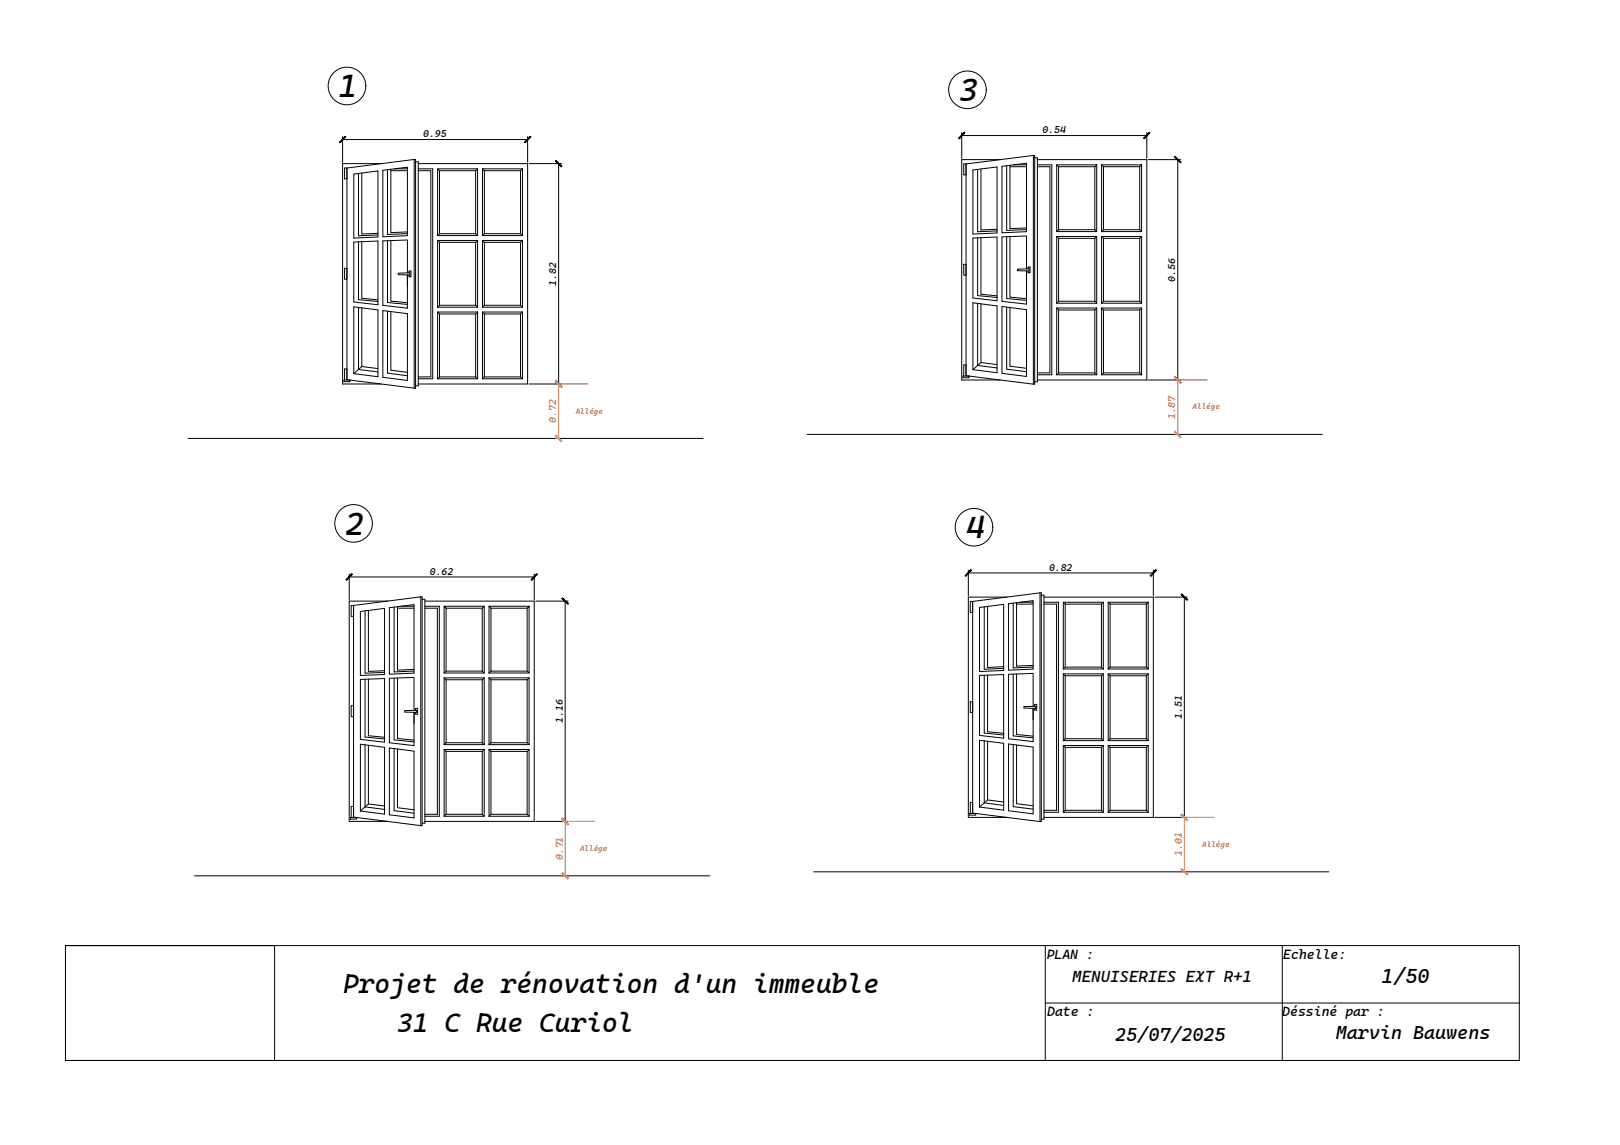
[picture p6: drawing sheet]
<svg xmlns="http://www.w3.org/2000/svg" width="420mm" height="297mm" viewBox="0 0 420 297" stroke-linecap="round" stroke-linejoin="round" font-family="sans-serif">
<!-- layer: 0 -->
<g fill="none" stroke="#000" stroke-width=".26">
<path d="M88.9 35.4v6.7M88.9 36.2h47.9M136.8 35.4v6.7M249.4 34.4v6.6M249.4 35.2h48M297.4 34.4v6.6M90 43.6v54.9l17.4 2.2M90 43.6h-.6v2.8h.6M91.8 45.2l6.2-.8v17.1l-6.2 .3zM93 45v16.2l5-.3M93.8 44.9v15.8l4.2-.2M98.9 42.4h-10v57.2h10"/>
<path d="M99.3 44.2l6.4-.8v17.7l-6.4 .3zM100.5 44v16.8l5.2-.2M101.4 44.3h4.3M101.4 43.9v16.5l4.3-.2M102.3 43.8h3.4M107.4 41.4l-17.4 2.2M107.4 41.4v59.3M107.4 41.4h.4v59.3h-.4M107.8 42h.7v58.1h-.7M108.5 42.4h28.3v57.2h-28.3M108.5 43.8h3.7v54.5h-3.7M108.5 44.3h3.2v53.5h-3.2"/>
<path d="M113.5 43.8h10.4M114 44.3v16.3l-.5 .5M114 44.3l-.5-.5v17.3M114 44.3h9.4M123.4 44.3v16.3M123.9 43.8v17.3M123.9 43.8l-.5 .5M125.1 43.8h10.4M125.1 43.8v17.3M125.1 43.8l.5 .5M125.6 44.3h9.4M125.6 44.3v16.3"/>
<path d="M135 44.3l.5-.5v17.3l-.5-.5zM137.2 42.4h8.4M144.9 42.4v57.2M250.5 42.5v55l17.5 2.2M250.5 42.5h-.5v2.9h.5M252.3 44.1l6.3-.8v17.1l-6.3 .3zM253.6 43.9v16.2l5-.2M254.4 43.8v15.9l4.2-.2M259.4 41.4h-10v57.2h10M259.9 43.1l6.3-.8v17.8l-6.3 .3zM261.1 43v16.8l5.1-.3M261.9 43.3h4.3"/>
<path d="M261.9 42.9v16.4l4.3-.2M262.9 42.8h3.3M268 40.3l-17.5 2.2M268 40.3v59.4M268 40.3h.4v59.4h-.4M268.4 40.9h.6v58.1h-.6M269 41.4h28.4v57.2h-28.4M269 42.8h3.8v54.4h-3.8M269 43.3h3.3v53.4h-3.3M274.1 42.8h10.3M274.6 43.3v16.3l-.5 .5M274.6 43.3l-.5-.5v17.3"/>
<path d="M274.6 59.6h9.4M274.6 43.3h9.4M284 43.3v16.3M284 59.6l.4 .5M284.4 42.8v17.3M284.4 42.8l-.4 .5M285.7 42.8h10.4M285.7 42.8v17.3M285.7 42.8l.5 .5M286.2 59.6h9.4M286.2 43.3h9.4M286.2 43.3v16.3"/>
<path d="M286.2 59.6l-.5 .5M296.1 42.8v17.3l-.5-.5v-16.3zM297.8 41.4h8.4M305.5 41.4v57.2M89.4 69.6h.6v2.8h-.6zM91.8 62.8l6.2-.3v16.6l-6.2-.8zM91.8 79.6l6.2 .8v17.3l-6.2-.8zM93 62.7v15l5 .5M93 79.7v16.1l5 .7M93.8 62.7v14.7l4.2 .4M93.8 79.9v15.2M100.5 62.4v16.1l5.2 .5"/>
<path d="M101.4 62.4v15.7l4.3 .4M103.3 70.9l3-.1v.5h-3zM105.7 70.8v-8.5l-6.4 .2v16.7l6.4 .8v-8.7M106 70.8v-.5h.6v1.5h-.6v-.5M113.5 62.4h10.4M113.5 61.1h10.4M113.5 79.7h10.4M113.5 62.4v17.3M113.5 62.4l.5 .5M114 60.6h9.4M114 62.9h9.4M114 79.2h9.4"/>
<path d="M114 62.9v16.3M114 79.2l-.5 .5M123.4 62.9v16.3M123.4 79.2l.5 .5M123.4 60.6l.5 .5M123.9 62.4v17.3M123.9 62.4l-.5 .5M125.1 62.4h10.4M125.1 61.1h10.4M125.1 79.7h10.4M125.1 62.4v17.3M125.1 62.4l.5 .5"/>
<path d="M125.6 60.6h9.4M125.6 62.9h9.4M125.6 79.2h9.4M125.6 62.9v16.3M125.6 79.2l-.5 .5M125.6 60.6l-.5 .5M135 62.9v16.3M135 79.2l.5 .5M135.5 62.4v17.3M135.5 62.4l-.5 .5M250 68.6h.5v2.8h-.5zM252.3 61.8l6.3-.3v16.5l-6.3-.7z"/>
<path d="M252.3 78.6l6.3 .8v17.3l-6.3-.8zM253.6 61.7v15l5 .5M253.6 78.7v16.1l5 .6M254.4 61.7v14.6l4.2 .5M254.4 78.8v15.3M259.9 79.5l6.3 .8v17.4l-6.3-.9zM261.1 61.4v16l5.1 .5M261.1 79.7v16.1M261.9 61.4v15.7l4.3 .4M261.9 79.8v15.2l4.3 .6M263.9 69.8l3-.1v.6l-3-.1zM266.2 69.7v-8.5l-6.3 .3v16.7l6.3 .7v-8.6"/>
<path d="M266.6 69.8v-.5h.6v1.5h-.6v-.5M274.1 61.3h10.3M274.1 60.1h10.3M274.1 79.9h10.3M274.1 78.7h10.3M274.1 61.3v17.4M274.1 79.9v17.3M274.1 79.9l.5 .5M274.1 61.3l.5 .5M274.6 61.8h9.4M274.6 78.2h9.4M274.6 61.8v16.4"/>
<path d="M274.6 78.2l-.5 .5M284 61.8v16.4M284 78.2l.4 .5M284.4 61.3v17.4M284.4 79.9v17.3M284.4 79.9l-.4 .5M284.4 61.3l-.4 .5M285.7 61.3h10.4M285.7 60.1h10.4M285.7 79.9h10.4M285.7 78.7h10.4M285.7 61.3v17.4"/>
<path d="M285.7 79.9v17.3M285.7 79.9l.5 .5M285.7 61.3l.5 .5M286.2 61.8h9.4M286.2 78.2h9.4M286.2 61.8v16.4M286.2 78.2l-.5 .5M295.6 61.8v16.4M295.6 78.2l.5 .5M296.1 79.9l-.5 .5v16.3l.5 .5M296.1 61.3v17.4M296.1 79.9v17.3"/>
<path d="M296.1 61.3l-.5 .5M90 95.7h-.6v2.9M90.8 98.6v.4h-1.6v-.4h1.6M93.8 95.1l-2 1.8M93.8 95.1l4.2 .5M99.3 80.6l6.4 .8v17.3l-6.4-.8zM100.5 80.7v16.1l5.2 .7M101.4 80.8v15.2l4.3 .6M113.5 98.3h10.4M113.5 80.9h10.4M113.5 80.9v17.4M113.5 80.9l.5 .6"/>
<path d="M114 81.5v16.3l-.5 .5M114 97.8h9.4M114 81.5h9.4M123.4 81.5v16.3M123.4 97.8l.5 .5M123.9 80.9v17.4M123.9 80.9l-.5 .6M125.1 98.3h10.4M125.1 80.9h10.4M125.1 80.9v17.4M125.1 80.9l.5 .6M125.6 97.8h9.4"/>
<path d="M125.6 81.5h9.4M125.6 81.5v16.3M125.6 97.8l-.5 .5M135.5 80.9l-.5 .6v16.3l.5 .5M135.5 80.9v17.4M137.2 99.6h8.4M249.8 97.6h1.6v.4h-1.6zM250.5 94.7h-.5v2.9M254.4 94.1l-2.1 1.8M254.4 94.1l4.2 .5M261.1 95.8l5.1 .6M274.1 97.2h10.3"/>
<path d="M274.6 80.4v16.3l-.5 .5M274.6 96.7h9.4M274.6 80.4h9.4M284 80.4v16.3M284 96.7l.4 .5M285.7 97.2h10.4M286.2 96.7h9.4M286.2 80.4h9.4M286.2 80.4v16.3M286.2 96.7l-.5 .5M297.8 98.6h8.4M48.8 113.7h133.6"/>
<path d="M209.3 112.7h133.6M90.6 148.9v6.7M90.6 149.7h48M91.7 157.1v54.9l17.4 2.2M91.7 157.1h-.6v2.8h.6M93.5 158.6l6.2-.8v17.2l-6.2 .2zM94.7 158.5v16.2l5-.3M95.5 158.4v15.8l4.2-.2M100.6 155.9h-10v57.2h10M101 157.7l6.4-.8v17.7l-6.4 .3zM102.2 157.5v16.8l5.2-.2M103.1 157.8h4.3"/>
<path d="M103.1 157.4v16.4l4.3-.1M104 157.3h3.4M109.1 154.8l-17.4 2.3M109.1 154.8v59.4M109.1 154.8h.4v59.4h-.4M109.5 155.5h.7v58.1h-.7M110.2 155.9h28.4v57.2h-28.4M110.2 157.3h3.7v54.5h-3.7M110.2 157.8h3.2v53.5h-3.2M115.2 157.3h10.4M115.7 157.8v16.3l-.5 .5M115.7 157.8l-.5-.5v17.3"/>
<path d="M115.7 157.8h9.4M125.1 157.8v16.3M125.6 157.3v17.3M125.6 157.3l-.5 .5M126.8 157.3h10.4M126.8 157.3v17.3M126.8 157.3l.5 .5M127.3 157.8h9.4M127.3 157.8v16.3M137.2 157.3v17.3l-.5-.5v-16.3zM138.6 148.9v6.7M138.9 155.9h8.4"/>
<path d="M146.6 155.9v57.2M251.1 147.9v6.6M251.1 148.6h48M252.3 156v54.9l17.4 2.2M252.3 156h-.6v2.9h.6M254 157.6l6.3-.8v17.1l-6.3 .3zM255.3 157.4v16.2l5-.2M256.1 157.3v15.9l4.2-.2M261.2 154.9h-10.1v57.2h10.1M261.6 156.6l6.3-.8v17.8l-6.3 .3zM262.8 156.5v16.8l5.1-.3M263.7 156.7h4.2"/>
<path d="M263.7 156.4v16.4l4.2-.2M264.6 156.2h3.3M269.7 153.8l-17.4 2.2M269.7 153.8v59.3M269.7 153.8h.4v59.3h-.4M270.1 154.4h.7v58.1h-.7M270.8 156.2h3.7v54.5h-3.7M270.8 154.9h28.3v57.2h-28.3M270.8 156.7h3.2v53.5h-3.2M275.8 156.2h10.4M276.3 156.7v16.4l-.5 .5M276.3 156.7l-.5-.5v17.4"/>
<path d="M276.3 156.7h9.4M285.7 156.7v16.4M286.2 156.2v17.4M286.2 156.2l-.5 .5M287.4 156.2h10.4M287.4 156.2v17.4M287.4 156.2l.5 .5M287.9 156.7h9.4M287.9 156.7v16.4M297.3 156.7l.5-.5v17.4l-.5-.5zM299.1 147.9v6.6M299.5 154.9h8.4"/>
<path d="M307.2 154.9v57.2M93.5 176.3l6.2-.3v16.5l-6.2-.7zM94.7 176.2v15l5 .5M95.5 176.2v14.7l4.2 .4M102.2 175.9v16l5.2 .6M103.1 175.9v15.7l4.3 .4M115.2 175.9h10.4M115.2 174.6h10.4M115.2 175.9v17.3M115.2 175.9l.5 .4M115.7 174.1h9.4M115.7 176.3h9.4"/>
<path d="M115.7 176.3v16.4M125.1 176.3v16.4M125.1 174.1l.5 .5M125.6 175.9v17.3M125.6 175.9l-.5 .4M126.8 175.9h10.4M126.8 174.6h10.4M126.8 175.9v17.3M126.8 175.9l.5 .4M127.3 174.1h9.4M127.3 176.3h9.4M127.3 176.3v16.4"/>
<path d="M127.3 174.1l-.5 .5M136.7 176.3v16.4M137.2 175.9v17.3M137.2 175.9l-.5 .4M254 175.2l6.3-.2v16.5l-6.3-.7zM255.3 175.2v15l5 .5M256.1 175.1v14.7l4.2 .4M262.8 174.9v16l5.1 .5M263.7 174.9v15.6l4.2 .5M275.8 174.8h10.4M275.8 173.6h10.4M275.8 174.8v17.3"/>
<path d="M275.8 174.8l.5 .5M276.3 173.1h9.4M276.3 175.3h9.4M276.3 175.3v16.4M285.7 175.3v16.4M285.7 173.1l.5 .5M286.2 174.8v17.3M286.2 174.8l-.5 .5M287.4 174.8h10.4M287.4 173.6h10.4M287.4 174.8v17.3M287.4 174.8l.5 .5"/>
<path d="M287.9 173.1h9.4M287.9 175.3h9.4M287.9 175.3v16.4M287.9 173.1l-.5 .5M297.3 175.3v16.4M297.8 174.8v17.3M297.8 174.8l-.5 .5M91.1 183.1h.6v2.8h-.6zM93.5 193.1l6.2 .8v17.3l-6.2-.8zM94.7 193.2v16.1l5 .7M95.5 193.3v15.3M101 194l6.4 .9v17.3l-6.4-.8z"/>
<path d="M102.2 194.2v16.1l5.2 .7M103.1 194.3v15.2l4.3 .6M105 184.3h3v.5l-3-.1zM107.4 184.3v-8.6l-6.4 .3v16.7l6.4 .7v-8.6M107.8 184.3v-.5h.5v1.5h-.5v-.5M115.2 194.4h10.4M115.2 193.2h10.4M115.2 194.4v17.4M115.2 194.4l.5 .5M115.7 194.9v16.4l-.5 .5M115.7 194.9h9.4M115.7 192.7h9.4"/>
<path d="M115.7 192.7l-.5 .5M125.1 194.9v16.4M125.1 192.7l.5 .5M125.6 194.4v17.4M125.6 194.4l-.5 .5M126.8 194.4h10.4M126.8 193.2h10.4M126.8 194.4v17.4M126.8 194.4l.5 .5M127.3 194.9h9.4M127.3 192.7h9.4M127.3 194.9v16.4"/>
<path d="M127.3 192.7l-.5 .5M136.7 192.7l.5 .5M137.2 194.4l-.5 .5v16.4l.5 .5M137.2 194.4v17.4M251.7 182h.6v2.9h-.6zM254 192l6.3 .8v17.4l-6.3-.8zM255.3 192.2v16.1l5 .6M256.1 192.3v15.2M261.6 193l6.3 .8v17.3l-6.3-.8zM262.8 193.2v16.1l5.1 .6M263.7 193.3v15.2l4.2 .5M265.6 183.3l3-.1v.6l-3-.1z"/>
<path d="M267.9 183.2v-8.5l-6.3 .2v16.8l6.3 .7v-8.6M268.3 183.2v-.5h.6v1.6h-.6v-.5M275.8 193.4h10.4M275.8 192.1h10.4M275.8 193.4v17.3M275.8 193.4l.5 .5M276.3 193.9v16.3l-.5 .5M276.3 193.9h9.4M276.3 191.7h9.4M276.3 191.7l-.5 .4M285.7 193.9v16.3M285.7 191.7l.5 .4"/>
<path d="M286.2 193.4v17.3M286.2 193.4l-.5 .5M287.4 193.4h10.4M287.4 192.1h10.4M287.4 193.4v17.3M287.4 193.4l.5 .5M287.9 193.9h9.4M287.9 191.7h9.4M287.9 193.9v16.3M287.9 191.7l-.5 .4M297.3 191.7l.5 .4M297.8 193.4l-.5 .5v16.3l.5 .5"/>
<path d="M297.8 193.4v17.3M90.9 212.1h1.6v.4h-1.6zM91.7 209.2h-.6v2.9M95.5 208.6l-2 1.8M95.5 208.6l4.2 .5M115.2 211.8h10.4M115.7 211.3h9.4M125.1 211.3l.5 .5M126.8 211.8h10.4M127.3 211.3h9.4M127.3 211.3l-.5 .5M138.9 213.1h8.4"/>
<path d="M252.3 208.2h-.6v2.8M253.1 211v.5h-1.6v-.5h1.6M256.1 207.5l-2.1 1.9M256.1 207.5l4.2 .6M275.8 210.7h10.4M276.3 210.2h9.4M285.7 210.2l.5 .5M287.4 210.7h10.4M287.9 210.2h9.4M287.9 210.2l-.5 .5M299.5 212.1h8.4M50.5 227.2h133.6"/>
<path d="M211.1 226.2h133.6M17 245.3h54.2v29.8h-54.2zM17 245.3h254.1M271.1 245.3h122.9v29.8h-122.9zM332.6 245.3v29.8M17 275.1h254.1M271.1 260.2h122.9"/>
<circle cx="90" cy="22.3" r="4.9"/>
<circle cx="250.9" cy="23.3" r="4.9"/>
<circle cx="91.7" cy="135.8" r="4.9"/>
<circle cx="252.6" cy="136.8" r="4.9"/>
</g>
<g fill="#000" stroke="#000" stroke-width=".26">
<path d="M89.5 35.4l-1.3 1.6 1.5-1.5zM89.5 35.4l-1.3 1.6-.2-.1z"/>
<path d="M136 36.9l.2 .1 1.3-1.6zM137.5 35.4l.2 .1-1.5 1.5z"/>
<path d="M250.1 34.3l-1.3 1.7 1.5-1.5zM248.6 35.8l1.5-1.5-1.3 1.7z"/>
<path d="M296.6 35.8l.2 .2 1.3-1.7zM298.1 34.3l.2 .2-1.5 1.5z"/>
<path d="M144 41.8l1.5 1.5 .2-.2zM144.2 41.6l1.5 1.5-1.7-1.3z"/>
<path d="M304.6 40.8l1.5 1.4 .2-.1zM304.8 40.6l1.5 1.5-1.7-1.3z"/>
<path d="M144 98.9l1.7 1.4-1.5-1.5zM144 98.9l1.7 1.4-.2 .1z"/>
<path d="M304.8 97.8l-.2 .1 1.7 1.4zM304.6 97.9l1.7 1.4-.2 .1z"/>
<path d="M91.2 148.9l-1.3 1.6 1.5-1.5zM91.2 148.9l-1.3 1.6-.2-.1z"/>
<path d="M139.2 148.9l-1.5 1.5 .2 .1zM139.2 148.9l.2 .1-1.5 1.5z"/>
<path d="M145.8 155.3l1.5 1.5 .1-.2zM145.8 155.3l.1-.2 1.5 1.5z"/>
<path d="M251.8 147.8l-1.3 1.7 1.5-1.5zM251.8 147.8l-1.3 1.7-.2-.2z"/>
<path d="M298.3 149.3l.2 .2 1.3-1.7zM299.8 147.8l.2 .2-1.5 1.5z"/>
<path d="M306.3 154.2l1.5 1.5 .2-.1zM306.5 154.1l1.5 1.5-1.7-1.4z"/>
<path d="M145.9 212.3l-.1 .1 1.6 1.4zM145.8 212.4l1.6 1.4-.1 .1z"/>
<path d="M306.5 211.2l-.2 .2 1.7 1.3zM306.3 211.4l1.7 1.3-.2 .2z"/>
</g>
<path d="M144.1 99.6h8.4M144.9 99.6v14.1M304.7 98.6h8.4M305.5 98.6v14.1M144.1 113.7h.4M304.7 112.7h.4M145.8 213.1h8.5M146.6 213.1v14.1M306.4 212.1h8.4M307.2 212.1v14.1M145.8 227.2h.4M306.4 226.2h.4" fill="none" stroke="#f26722" stroke-width=".26"/>
<g fill="#f26722" stroke="#f26722" stroke-width=".26">
<path d="M144 98.9l1.5 1.5 .2-.1zM144 98.9l.2-.1 1.5 1.5z"/>
<path d="M144.2 112.9l-.2 .2 1.7 1.3zM144 113.1l1.7 1.3-.2 .2z"/>
<path d="M304.6 97.9l1.5 1.5 .2-.1zM304.6 97.9l.2-.1 1.5 1.5z"/>
<path d="M304.8 111.9l-.2 .1 1.7 1.4zM304.6 112l1.7 1.4-.2 .1z"/>
<path d="M145.8 212.4l1.5 1.5 .1-.1zM145.9 212.3l1.5 1.5-1.6-1.4z"/>
<path d="M145.8 226.5l1.6 1.4-1.5-1.5zM145.8 226.5l1.6 1.4-.1 .1z"/>
<path d="M306.3 211.4l1.5 1.5 .2-.2zM306.5 211.2l1.5 1.5-1.7-1.3z"/>
<path d="M306.5 225.3l-.2 .2 1.7 1.4zM306.3 225.5l1.7 1.4-.2 .1z"/>
</g>
<g font-size="8.4">
<text x="87.8" y="25.1">1</text>
<text x="248.8" y="26.2">3</text>
<text x="89.5" y="138.7">2</text>
<text x="250.5" y="139.6">4</text>
</g>
<g font-size="7">
<text x="89" y="257.6">Projet de rénovation d'un immeuble</text>
<text x="103" y="267.6">31 C Rue Curiol</text>
</g>
<text font-size="5.3" x="358.3" y="255.1">1/50</text>
<g font-size="4.9">
<text x="346.5" y="269.6">Marvin Bauwens</text>
<text x="289.2" y="270.1">25/07/2025</text>
</g>
<text font-size="4.2" x="278.1" y="254.8">MENUISERIES EXT R+1</text>
<g font-size="3.5">
<text x="271.5" y="248.8">PLAN :</text>
<text x="332.8" y="248.9">Echelle:</text>
<text x="271.6" y="263.6">Date :</text>
<text x="332.6" y="263.6">Déssiné par :</text>
</g>
<g font-size="2.6">
<text x="109.8" y="35.6">0.95</text>
<text x="270.4" y="34.5">0.54</text>
<text x="144.3" y="74.1" transform="rotate(-90 144.3 74.1)">1.82</text>
<text x="304.8" y="73.1" transform="rotate(-90 304.8 73.1)">0.56</text>
<text x="111.5" y="149.1">0.62</text>
<text x="272.1" y="148">0.82</text>
<text x="146" y="187.6" transform="rotate(-90 146 187.6)">1.16</text>
<text x="306.5" y="186.4" transform="rotate(-90 306.5 186.4)">1.51</text>
</g>
<g font-size="2.6" fill="#f26722">
<text x="144.3" y="109.7" transform="rotate(-90 144.3 109.7)">0.72</text>
<text x="304.8" y="108.8" transform="rotate(-90 304.8 108.8)">1.87</text>
<text x="146" y="223.1" transform="rotate(-90 146 223.1)">0.71</text>
<text x="306.5" y="222.1" transform="rotate(-90 306.5 222.1)">1.01</text>
</g>
<g font-size="2" fill="#f26722">
<text x="149.3" y="107.5">Allége</text>
<text x="309.3" y="106">Allége</text>
<text x="150.4" y="220.7">Allége</text>
<text x="311.8" y="219.6">Allége</text>
</g>
</svg>
